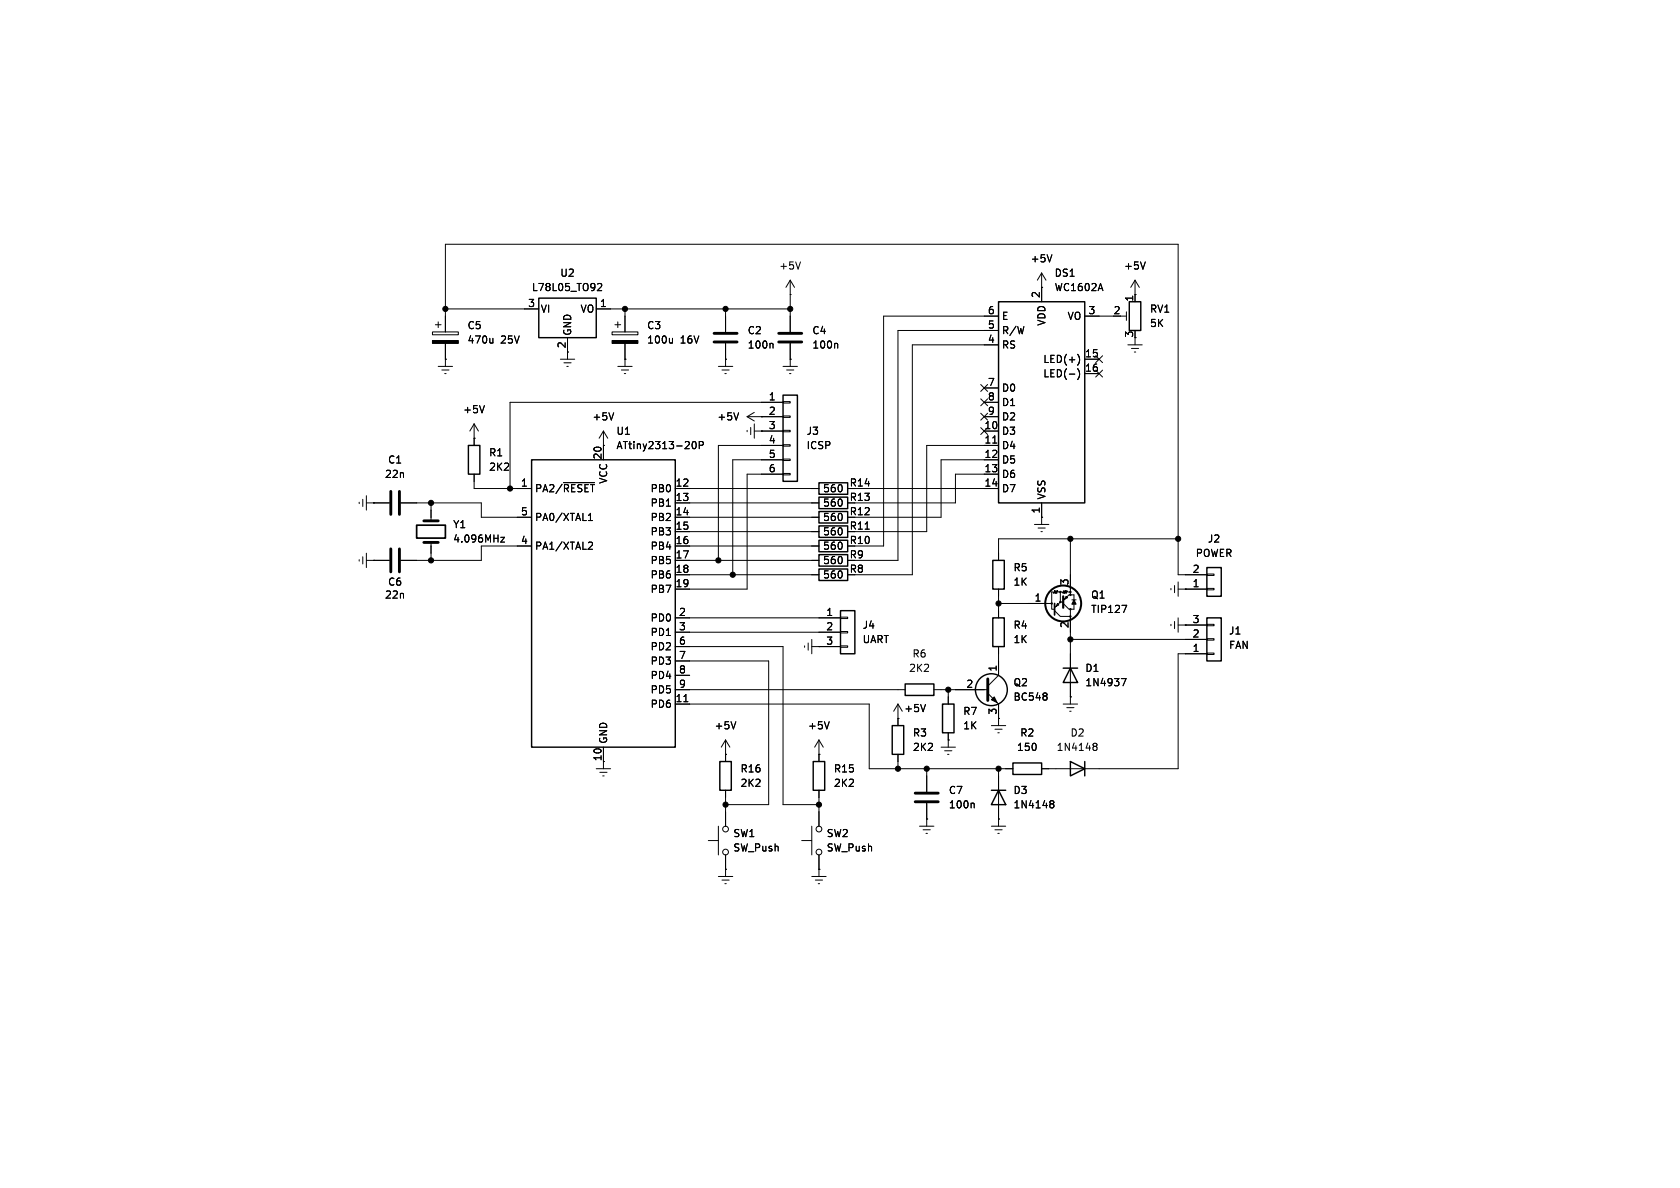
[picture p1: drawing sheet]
<svg xmlns="http://www.w3.org/2000/svg" width="297mm" height="210mm" viewBox="0 0 297 210" stroke-linecap="round" stroke-linejoin="round" font-family="sans-serif">
<g fill="none" stroke="#000" stroke-width=".18">
<path d="M76.5 58.7h4.5v.5h-4.5zM77 57.4h1M77.5 56.9v1M78.7 58.7v-15.5h129.6v58.4h5.1M78.7 54.6h16.5M87.1 59.8v.9M100.3 59.7v3.8M105.4 54.6h34.3M105.7 50.2l.4-.1 .3 .4-.8 .9h.8M108.2 58.7h4.6v.5h-4.6zM108.7 57.4h1M109.2 56.9v1"/>
<path d="M110.5 54.6v4.1M118.9 59.8v.9M128.3 54.6v4.1M139.7 52.1h.1M139.7 49.5l-.8 1.3M139.7 49.5v9.2M139.7 49.5l.8 1.3M141.5 46.3l-.4 1.3M176.5 55.9h-20.3v40.6h-5.1M176.5 58.4h-17.8v40.7h-7.6M184.1 50.8h.1M184.1 48.3v5"/>
<path d="M184.1 48.3l-.7 1.2M184.1 48.3l.8 1.2M186 45l-.5 1.3M191.8 55.9h5M198.1 55.9h1M199.1 55.1v1.5M200.7 52.1h.1M200.7 49.5v3.8M200.7 59.7v1.3M200.7 49.5l-.8 1.3M200.7 49.5l.7 1.3M202.5 46.3l-.4 1.3"/>
<path d="M77.5 64.8h2.5M78.1 65.4h1.3M78.6 66h.3M78.7 63.5h.1M78.7 60.7v4.1M83.8 77.5h.1M83.8 74.9v3.8M83.8 74.9l-.7 1.3M83.8 74.9l.8 1.3M85.6 71.7l-.4 1.3M87.1 60.5l-.1 .2M99.1 63.5h2.5"/>
<path d="M99.7 64.1h1.3M100.2 64.8h.3M106.7 78.7h.1M106.7 76.2v5.1M106.7 76.2l-.8 1.3M106.7 76.2l.7 1.3M108.5 73l-.4 1.2M109.2 64.8h2.6M109.9 65.4h1.2M110.4 66h.2M110.5 63.5h.1M110.5 60.7v4.1"/>
<path d="M118.9 60.5l-.2 .2M122.5 78.2l.2-.2a.68 .68 0 0 1 .4 .7 .68 .68 0 0 1-.4 .6l-.2-.1-.1-.4zM123.6 78.7h.6l.1-.2v-.3l-.7-.2v1.3M127 64.8h2.5M127.6 65.4h1.3M128.1 66h.3M128.3 63.5h.1M128.3 60.7v4.1M130.6 73l-.4 1.2M132.1 73.7h6.3M132.1 73.7l1.2 .7M132.1 76.1v.2"/>
<path d="M132.7 75.6v1.2M133.3 72.9l-1.2 .8M133.3 76.2h5.1M133.3 74.9v2.6M134.6 73.7h.1M134.6 76.2h.1M136.5 60.7l.2 .2v.6M138.4 78.6h1.3v.3h-1.3zM138.4 76.1h1.3v.2h-1.3zM138.4 73.5h1.3v.3h-1.3zM138.4 71h1.3v.2h-1.3zM138.4 64.8h2.6"/>
<path d="M138.4 78.7h-11.4v20.4M138.4 71.1h-48.2v15.3M139.1 65.4h1.2M139.6 66h.2M139.7 63.5h.1M139.7 60.7v4.1M147.9 60.7l.2 .2v.6M173.4 73.1l1.2 1.2M173.4 70.5l1.2 1.2M173.4 75.6l1.2 1.2M173.4 68l1.2 1.2M174 73.7h2.5"/>
<path d="M174 71.1h2.5M174 76.2h2.5M174 68.6h2.5M174.6 73.1l-1.2 1.2M174.6 70.5l-1.2 1.2M174.6 75.6l-1.2 1.2M174.6 68l-1.2 1.2M175.5 78.3h.7M176.5 61h-15.2v40.6h-10.2M176.5 78.7h-12.7v15.3h-12.7M190.5 62.6a1.46 1.46 0 0 1 0 2M190.5 65.2a1.46 1.46 0 0 1 0 1.9"/>
<path d="M191.8 66h2.5M191.8 63.5h2.5M193.7 65.4l1.2 1.2M193.7 62.9l1.2 1.2M194.9 65.4l-1.2 1.2M194.9 62.9l-1.2 1.2M199.4 61h2.5M200 61.6h1.3M200.5 62.2h.3M63.5 88.8v.2M63.5 98.9v.3M64.1 88.3v1.2"/>
<path d="M64.1 98.4v1.3M64.8 88.9h4M64.8 99.1h4M64.8 87.6v2.6M64.8 97.8v2.5M66 88.9h.1M66 99.1h.1M70.9 88.9h14.2v2.5h8.9M76.2 88.9v3.2M76.2 95.9v3.2M83.8 83.8v2.6h10.2M88.5 95h.7l-.7 .8h.7"/>
<path d="M94 96.5h-8.9v2.6h-14.2M99.6 85.3h5.5M104 92h.7M104 91.1l.4-.4v1.3M104.2 95.8l.4 .1 .1 .3-.7 .9h.7M119.4 86.4h25.4M119.4 88.9h25.4M119.4 91.4h25.4M119.4 94h25.4M119.4 96.5h25.4M119.4 99.1h25.4M138.4 83.7h1.3v.2h-1.3z"/>
<path d="M138.4 81.2h1.3v.2h-1.3zM138.4 83.8h-6.3v20.3h-12.7M138.4 81.3h-8.9v20.3M151.1 86.4h25.4M152.9 93.5h.8M176.5 83.8h-7.6v5.1h-17.8M176.5 81.3h-10.1v10.1h-15.3M182.9 92.7h2.5M183.5 93.3h1.3M184 94h.3M184.1 91.4h.1M184.1 88.9v3.8"/>
<path d="M189.2 95.3v9.3M208.3 95.3h-31.8v3.8M119.4 101.6h25.4M119.4 109.2h29.2M119.4 111.8h29.2M119.4 114.3h19v27.9h6.4M119.4 116.8h16.5v25.4h-7.6M119.4 119.4h2.5M142.2 114.2v.2M142.9 113.7v1.2M143.5 114.3h5.1M143.5 113v2.6"/>
<path d="M144.8 114.3h.1M148.6 114.2h1.3v.2h-1.3zM148.6 111.6h1.3v.3h-1.3zM148.6 109.1h1.3v.2h-1.3zM176.5 104.1v5.1M176.5 114.3v5.1l-1.9 1.9M176.5 106.7h9.3M186.9 106.7l.3 .2-.5 .3zM187.5 104.6h-.4l-.2-.2-.1 .5-.1-.5-.1 .5-.2-.5-.1 .5-.1-.3h-.3v3.1h.5M188 106.4h-.5l-1.1 1M188 106.7l1 1h.2v1.3h-1.7l-1.1-1M188.5 105.4l.2 .3-.5 .2z"/>
<path d="M189.2 104.6v.6h-.2l-1 1M189.2 104.6h-.5l-.1-.2-.1 .5-.2-.5-.1 .5-.1-.5-.1 .5-.2-.3h-.3v1.8M189.2 113h24.2M189.2 109.1v15.4M189.2 105.2h.7v.8M189.5 106h.7M189.9 106.8v.9h-.7M198.2 120h.9l-.6 1.2M198.3 107h.9l-.6 1.3M207 104v.3M207 110.4v.2M207.6 103.5v1.3"/>
<path d="M207.6 109.9v1.2M208.3 104.1h5.1M208.3 102.9v2.5M208.3 109.2v2.6M208.3 110.5h5.1M209.5 104.1h.1M209.5 110.5h.1M213.4 101.5h1.2v.2h-1.2zM213.4 104h1.2v.3h-1.2zM213.4 110.4h1.2v.2h-1.2zM213.4 112.9h1.2v.3h-1.2zM213.4 115.4h1.2v.3h-1.2z"/>
<path d="M213.4 115.6h-5.1v20.3h-24.2M105.4 135.9h2.5M106 136.5h1.3M106.6 137.2h.2M106.7 132.1v3.8M119.4 124.5h34.3v11.4h25.4M119.4 121.9h40.6M120.9 124h.7M128.3 133.4h.1M128.3 130.8v3.8M128.3 139.7v6.4M128.3 130.8l-.8 1.3"/>
<path d="M128.3 130.8l.7 1.3M130.1 127.6l-.4 1.2M144.8 133.4h.1M144.8 130.8v3.8M144.8 139.7v6.4M144.8 130.8l-.8 1.3M144.8 130.8l.7 1.3M146.6 127.6l-.4 1.2M158.7 127h.1M158.7 124.5l-.7 1.2M158.7 124.5v3.8M158.7 133.4v2.5"/>
<path d="M158.7 124.5l.8 1.2M163.6 124.5l-.4 1.3M163.8 135.9v4.1M165.1 121.9h9.5M166.4 132.1h2.5M167 132.7h1.3M167.5 133.4h.3M167.6 130.8h.1M167.6 121.9v2.6M167.6 129.5v2.6M174.6 122.6l1.9 1.9v3.8M175.3 128.3h2.5"/>
<path d="M175.9 128.9h1.3M176.4 129.5h.3M176.5 127h.1M176.5 135.9v10.2M185 122.6l.1 .1-.1 .3M185 123.1l.1 .2-.1 .4M188 124.5h2.5M188.6 125.1h1.3M189.1 125.7h.3M189.2 123.2h.1M193.3 131.9h.2M193.3 131.5l.4-.1 .2 .1v.2l-.2 .2"/>
<path d="M193.5 131.9h.2M193.5 131.9l-.2 .1M193.7 131.9l.2 .3v.3l-.2 .2-.4-.1M125.2 148.6h1.8M127 154.9h2.5M127 146.1v5M127.6 155.6h1.3M128.1 156.2h.3M128.3 153.7h.1M128.3 151.1v3.8M141.7 148.6h1.8M143.5 146.1v5"/>
<path d="M143.5 154.9h2.5M144.1 155.6h1.3M144.7 156.2h.2M144.8 153.7h.1M144.8 151.1v3.8M162.6 146.1h2.5M163.2 146.7h1.3M163.7 147.3h.3M163.8 144.8h.1M163.8 142v4.1M172 142l.2 .2v.6M175.3 146.1h2.5"/>
<path d="M175.9 146.7h1.3M176.4 147.3h.3M176.5 144.8h.1M185.7 142l.1 .1M185.7 141.6l.4-.1 .2 .2v.2l-.2 .2M185.8 142.1h.3M185.8 142.1l-.1 .1M186.1 142.1l.2 .2v.4l-.2 .1h-.4"/>
<circle cx="185.9" cy="106.7" r=".13"/>
<circle cx="187.5" cy="104.6" r=".13"/>
<circle cx="187.5" cy="106.4" r=".13"/>
<circle cx="189.2" cy="105.2" r=".13"/>
<circle cx="189.2" cy="107.7" r=".13"/>
<circle cx="189.2" cy="109" r=".13"/>
<circle cx="189.2" cy="104.6" r=".13"/>
<circle cx="128.3" cy="146.6" r=".51"/>
<circle cx="128.3" cy="150.6" r=".51"/>
<circle cx="144.8" cy="150.6" r=".51"/>
<circle cx="144.8" cy="146.6" r=".51"/>
</g>
<g fill="none" stroke="#000" stroke-width=".25">
<path d="M95.2 52.7h10.2v7h-10.2zM176.5 53.3h15.3v35.6h-15.3zM199.6 53.3h2.1v5.1h-2.1zM82.8 78.7h2v5.1h-2zM138.4 69.9h2.6v15.2h-2.6zM94 81.3h25.4v50.8h-25.4zM144.8 90.4h5.1v2.1h-5.1zM144.8 93h5.1v2h-5.1zM144.8 95.5h5.1v2h-5.1zM144.8 98h5.1v2.1h-5.1zM144.8 85.3h5.1v2.1h-5.1zM144.8 87.9h5.1v2h-5.1z"/>
<path d="M175.5 99.1h2v5h-2zM144.8 100.6h5.1v2h-5.1zM148.6 108h2.5v7.6h-2.5zM175.5 109.2h2v5.1h-2zM188 118.1h2.5M189.2 118.1l1.3 2.6h-2.5zM213.4 100.3h2.5v5.1h-2.5zM213.4 109.2h2.5v7.6h-2.5zM127.3 134.6h2v5.1h-2zM143.8 134.6h2v5.1h-2zM157.7 128.3h2.1v5.1h-2.1zM160 120.9h5.1v2h-5.1z"/>
<path d="M166.6 124.5h2.1v5h-2.1zM175.3 139.7h2.5M176.5 139.7l1.3 2.5h-2.5zM179.1 134.9h5v2h-5zM189.2 134.6l2.6 1.3-2.6 1.3zM191.8 134.6v2.6"/>
<circle cx="175.3" cy="121.9" r="2.82"/>
</g>
<g fill="none" stroke="#000" stroke-width=".51">
<path d="M126.2 58.9h4.1M137.7 58.9h4M126.2 60.5h4.1M137.7 60.5h4M69.1 86.9v4M69.1 97v4.1M70.6 86.9v4M70.6 97v4.1M74.9 95.9h2.6M74.9 92.1h2.6M174.6 120v3.8M161.8 141.7h4.1"/>
<path d="M161.8 140.2h4.1"/>
</g>
<path d="M73.7 92.8h5v2.3h-5zM186.4 106.7v2" fill="none" stroke="#000" stroke-width=".3"/>
<path d="M188 105.4v2" fill="none" stroke="#000" stroke-width=".38"/>
<g fill="#000" stroke="#000" stroke-width=".18">
<path d="M76.5 60.2h4.5v.5h-4.5zM108.2 60.2h4.6v.5h-4.6zM189.9 106l.3 .8h-.7zM175.3 123.7l.5-.5 .5 1z"/>
<circle cx="78.7" cy="54.6" r=".46"/>
<circle cx="110.5" cy="54.6" r=".46"/>
<circle cx="128.3" cy="54.6" r=".46"/>
<circle cx="139.7" cy="54.6" r=".46"/>
<circle cx="76.2" cy="88.9" r=".46"/>
<circle cx="76.2" cy="99.1" r=".46"/>
<circle cx="90.2" cy="86.4" r=".46"/>
<circle cx="127" cy="99.1" r=".46"/>
<circle cx="189.2" cy="95.3" r=".46"/>
<circle cx="208.3" cy="95.3" r=".46"/>
<circle cx="129.5" cy="101.6" r=".46"/>
<circle cx="176.5" cy="106.7" r=".46"/>
<circle cx="189.2" cy="113" r=".46"/>
<circle cx="158.7" cy="135.9" r=".46"/>
<circle cx="163.8" cy="135.9" r=".46"/>
<circle cx="167.6" cy="121.9" r=".46"/>
<circle cx="176.5" cy="135.9" r=".46"/>
<circle cx="128.3" cy="142.2" r=".46"/>
<circle cx="144.8" cy="142.2" r=".46"/>
</g>
<circle cx="188" cy="106.7" r="3.2" fill="none" stroke="#000" stroke-width=".36"/>
<g font-size="1.8">
<text x="137.7" y="47.9">+5V</text>
<text x="182.1" y="46.6">+5V</text>
<text x="198.6" y="47.9">+5V</text>
<text x="93.9" y="51.7">L78L05_TO92</text>
<text x="99" y="49.1">U2</text>
<text x="183.9" y="52.8" transform="rotate(-90 183.9 52.8)">2</text>
<text x="186.4" y="49.1">DS1</text>
<text x="186.4" y="51.7">WC1602A</text>
<text x="200.4" y="53.4" transform="rotate(-90 200.4 53.4)">1</text>
<text x="82.6" y="58.4">C5</text>
<text x="93.3" y="54.4">3</text>
<text x="95.5" y="55.5">VI</text>
<text x="101.2" y="59.4" transform="rotate(-90 101.2 59.4)">GND</text>
<text x="102.5" y="55.5">VO</text>
<text x="106" y="54.4">1</text>
<text x="114.3" y="58.4">C3</text>
<text x="132.1" y="59.3">C2</text>
<text x="143.5" y="59.3">C4</text>
<text x="174.6" y="58.2">5</text>
<text x="174.6" y="55.6">6</text>
<text x="177" y="59.3">R/W</text>
<text x="177" y="56.7">E</text>
<text x="185" y="57.7" transform="rotate(-90 185 57.7)">VDD</text>
<text x="188.6" y="56.7">VO</text>
<text x="192.3" y="55.6">3</text>
<text x="196.8" y="55.6">2</text>
<text x="200.4" y="59.8" transform="rotate(-90 200.4 59.8)">3</text>
<text x="203.2" y="55.5">RV1</text>
<text x="203.2" y="58">5K</text>
<text x="82.6" y="60.9">470u</text>
<text x="88.5" y="60.9">25V</text>
<text x="100.1" y="61.7" transform="rotate(-90 100.1 61.7)">2</text>
<text x="114.3" y="60.9">100u</text>
<text x="120.3" y="60.9">16V</text>
<text x="132.1" y="61.8">100n</text>
<text x="143.5" y="61.8">100n</text>
<text x="174.6" y="60.7">4</text>
<text x="177" y="61.8">RS</text>
<text x="184.3" y="64.4">LED(+)</text>
<text x="191.7" y="63.2">15</text>
<text x="191.7" y="65.8">16</text>
<text x="135.8" y="70.9">1</text>
<text x="174.6" y="68.3">7</text>
<text x="174.6" y="70.9">8</text>
<text x="177" y="69.4">D0</text>
<text x="177" y="72">D1</text>
<text x="184.3" y="66.9">LED(-)</text>
<text x="81.8" y="73.3">+5V</text>
<text x="104.6" y="74.5">+5V</text>
<text x="108.9" y="77.1">U1</text>
<text x="126.7" y="74.5">+5V</text>
<text x="135.8" y="73.4">2</text>
<text x="135.8" y="75.9">3</text>
<text x="142.5" y="77.1">J3</text>
<text x="173.9" y="75.9">10</text>
<text x="174.6" y="73.4">9</text>
<text x="177" y="77.1">D3</text>
<text x="177" y="74.5">D2</text>
<text x="68.5" y="82.1">C1</text>
<text x="86.4" y="80.9">R1</text>
<text x="86.4" y="83.4">2K2</text>
<text x="106.4" y="81.3" transform="rotate(-90 106.4 81.3)">20</text>
<text x="108.9" y="79.6">ATtiny2313-20P</text>
<text x="135.8" y="78.5">4</text>
<text x="135.8" y="81">5</text>
<text x="135.8" y="83.6">6</text>
<text x="142.5" y="79.6">ICSP</text>
<text x="173.9" y="78.5">11</text>
<text x="173.9" y="81">12</text>
<text x="173.9" y="83.6">13</text>
<text x="177" y="79.6">D4</text>
<text x="177" y="82.1">D5</text>
<text x="68" y="84.7">22n</text>
<text x="92" y="86.1">1</text>
<text x="94.5" y="87.2">PA2/~{RESET}</text>
<text x="107.5" y="85.6" transform="rotate(-90 107.5 85.6)">VCC</text>
<text x="114.9" y="87.2">PB0</text>
<text x="114.9" y="89.8">PB1</text>
<text x="119.3" y="86.1">12</text>
<text x="119.3" y="88.6">13</text>
<text x="145.4" y="87.2">560</text>
<text x="145.4" y="89.8">560</text>
<text x="150.1" y="86.2">R14</text>
<text x="150.1" y="88.7">R13</text>
<text x="173.9" y="86.1">14</text>
<text x="177" y="84.7">D6</text>
<text x="177" y="87.2">D7</text>
<text x="185" y="88.4" transform="rotate(-90 185 88.4)">VSS</text>
<text x="80" y="93.6">Y1</text>
<text x="92" y="91.2">5</text>
<text x="94.5" y="92.3">PA0/XTAL1</text>
<text x="114.9" y="92.3">PB2</text>
<text x="114.9" y="94.8">PB3</text>
<text x="119.3" y="91.2">14</text>
<text x="119.3" y="93.7">15</text>
<text x="145.4" y="92.3">560</text>
<text x="145.4" y="94.8">560</text>
<text x="150.1" y="91.3">R12</text>
<text x="150.1" y="93.8">R11</text>
<text x="183.9" y="90.9" transform="rotate(-90 183.9 90.9)">1</text>
<text x="80" y="96.1">4.096MHz</text>
<text x="92" y="96.3">4</text>
<text x="94.5" y="97.4">PA1/XTAL2</text>
<text x="114.9" y="97.4">PB4</text>
<text x="114.9" y="99.9">PB5</text>
<text x="119.3" y="96.3">16</text>
<text x="119.3" y="98.8">17</text>
<text x="119.3" y="101.3">18</text>
<text x="145.4" y="97.4">560</text>
<text x="145.4" y="99.9">560</text>
<text x="150.1" y="101.4">R8</text>
<text x="150.1" y="98.9">R9</text>
<text x="150.1" y="96.4">R10</text>
<text x="179.1" y="101.2">R5</text>
<text x="210.7" y="101.3">2</text>
<text x="211.3" y="98.7">POWER</text>
<text x="213.4" y="96.1">J2</text>
<text x="68" y="106">22n</text>
<text x="68.5" y="103.7">C6</text>
<text x="114.9" y="102.5">PB6</text>
<text x="114.9" y="105">PB7</text>
<text x="119.3" y="103.9">19</text>
<text x="145.4" y="102.5">560</text>
<text x="179.1" y="103.7">1K</text>
<text x="182.8" y="106.4">1</text>
<text x="189" y="103.6" transform="rotate(-90 189 103.6)">3</text>
<text x="192.8" y="106">Q1</text>
<text x="210.7" y="103.9">1</text>
<text x="114.9" y="110.1">PD0</text>
<text x="114.9" y="112.6">PD1</text>
<text x="119.9" y="109">2</text>
<text x="119.9" y="111.5">3</text>
<text x="146" y="109">1</text>
<text x="146" y="111.5">2</text>
<text x="152.4" y="111.4">J4</text>
<text x="152.4" y="113.9">UART</text>
<text x="179.1" y="111.4">R4</text>
<text x="179.1" y="113.9">1K</text>
<text x="189" y="111.1" transform="rotate(-90 189 111.1)">2</text>
<text x="192.8" y="108.6">TIP127</text>
<text x="210.7" y="112.8">2</text>
<text x="210.7" y="110.2">3</text>
<text x="217.2" y="112.4">J1</text>
<text x="114.9" y="115.2">PD2</text>
<text x="114.9" y="117.7">PD3</text>
<text x="119.9" y="114">6</text>
<text x="119.9" y="116.6">7</text>
<text x="119.9" y="119.1">8</text>
<text x="146" y="114">3</text>
<text x="160.6" y="119">2K2</text>
<text x="161.2" y="116.4">R6</text>
<text x="176.3" y="118.8" transform="rotate(-90 176.3 118.8)">1</text>
<text x="191.8" y="119">D1</text>
<text x="210.7" y="115.3">1</text>
<text x="217.2" y="114.9">FAN</text>
<text x="114.9" y="125.3">PD6</text>
<text x="114.9" y="120.2">PD4</text>
<text x="114.9" y="122.8">PD5</text>
<text x="119.3" y="124.2">11</text>
<text x="119.9" y="121.7">9</text>
<text x="170.7" y="121.7">2</text>
<text x="179.1" y="124.1">BC548</text>
<text x="179.1" y="121.5">Q2</text>
<text x="191.8" y="121.5">1N4937</text>
<text x="107.5" y="131.6" transform="rotate(-90 107.5 131.6)">GND</text>
<text x="126.2" y="129.1">+5V</text>
<text x="142.7" y="129.1">+5V</text>
<text x="159.8" y="126.1">+5V</text>
<text x="161.3" y="130.4">R3</text>
<text x="170.2" y="126.6">R7</text>
<text x="170.2" y="129.1">1K</text>
<text x="176.3" y="126.4" transform="rotate(-90 176.3 126.4)">3</text>
<text x="180.3" y="130.4">R2</text>
<text x="189.2" y="130.4">D2</text>
<text x="106.4" y="134.7" transform="rotate(-90 106.4 134.7)">10</text>
<text x="130.8" y="136.8">R16</text>
<text x="147.3" y="136.8">R15</text>
<text x="161.3" y="132.9">2K2</text>
<text x="179.7" y="132.9">150</text>
<text x="186.7" y="132.9">1N4148</text>
<text x="130.8" y="139.3">2K2</text>
<text x="147.3" y="139.3">2K2</text>
<text x="167.6" y="140.6">C7</text>
<text x="167.6" y="143.1">100n</text>
<text x="179.1" y="140.6">D3</text>
<text x="179.1" y="143.1">1N4148</text>
<text x="129.5" y="148.2">SW1</text>
<text x="146.1" y="148.2">SW2</text>
<text x="129.5" y="150.7">SW_Push</text>
<text x="146.1" y="150.7">SW_Push</text>
</g>
</svg>
